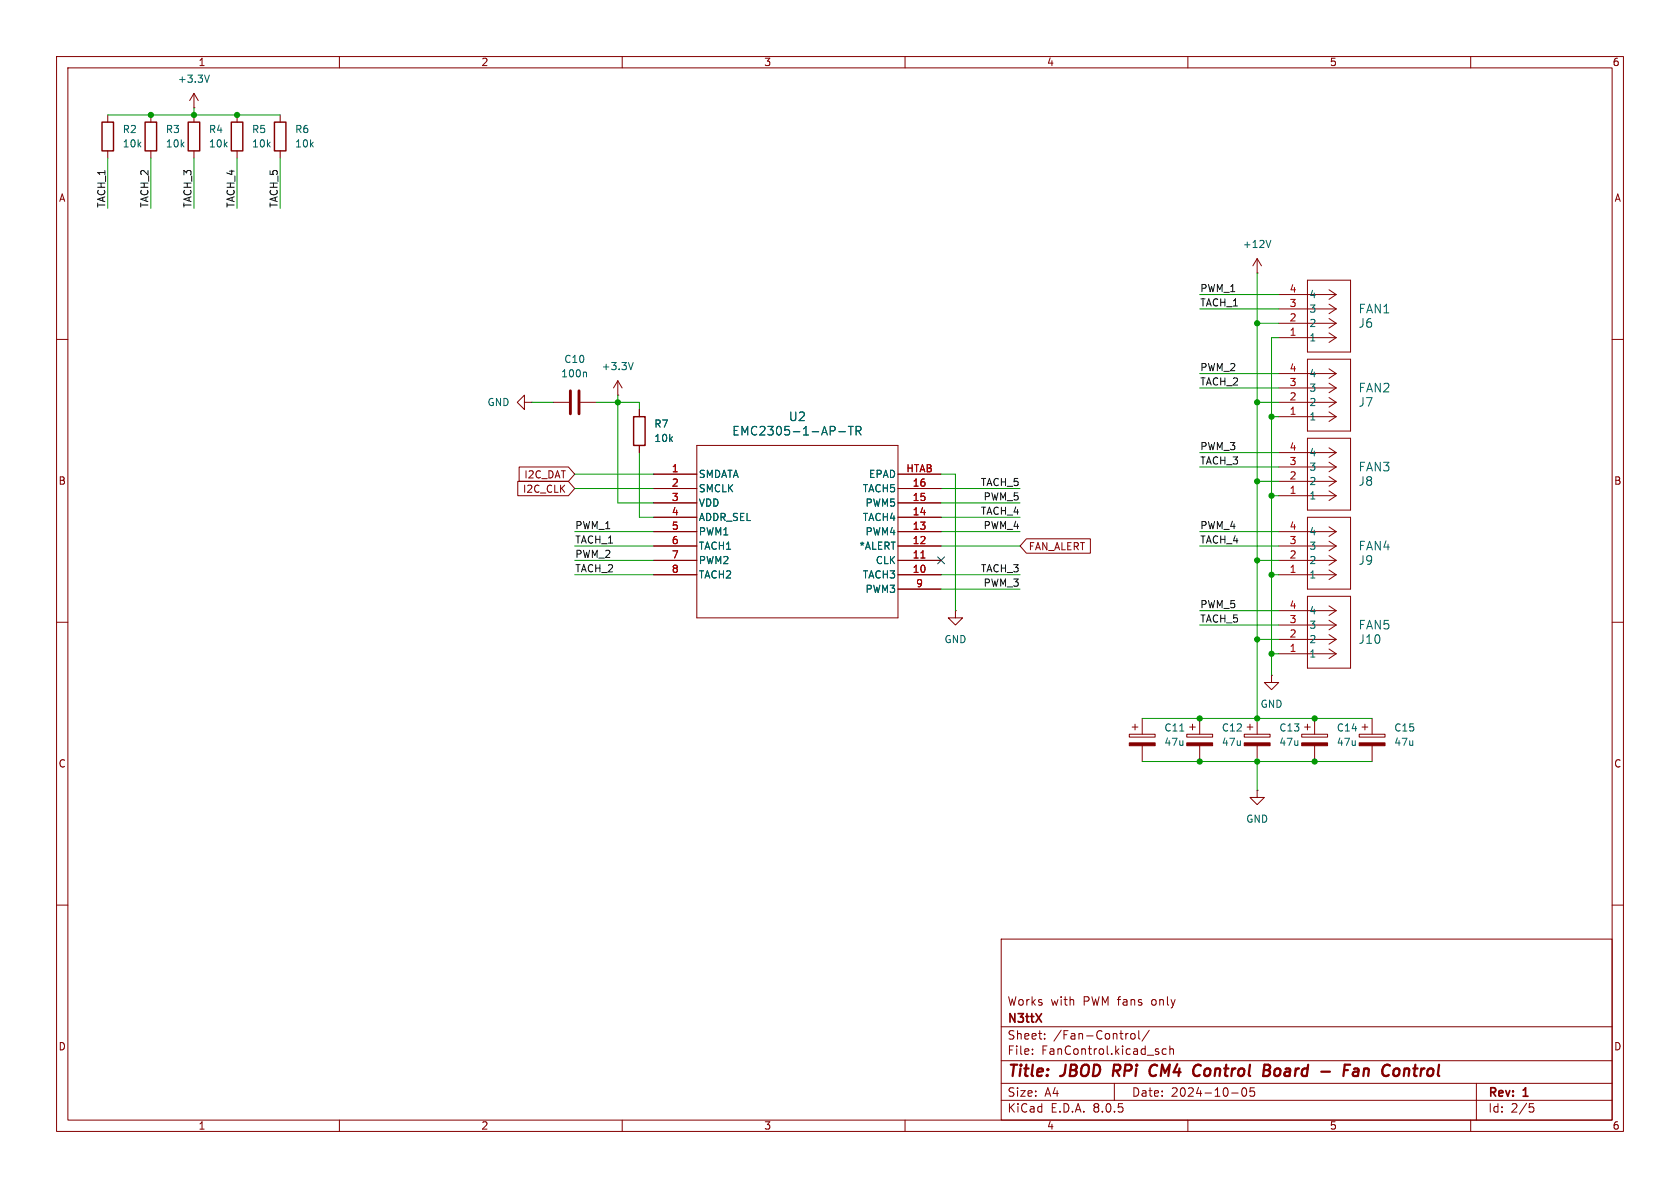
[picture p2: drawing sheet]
<svg xmlns="http://www.w3.org/2000/svg" width="297mm" height="210mm" viewBox="0 0 297 210" stroke-linecap="round" stroke-linejoin="round" font-family="sans-serif">
<g fill="none" stroke="#840000" stroke-width=".18">
<path d="M10 10h277v190h-277zM12 12h273v186h-273zM34.3 19.1h.1M34.3 16.5v2.6M34.3 16.5l-.8 1.3M34.3 16.5l.8 1.3M60 10v2M110 10v2M160 10v2M210 10v2M260 10v2M19 20.3v1.3"/>
<path d="M19 26.7v1.2M26.7 20.3v1.3M26.7 26.7v1.2M34.3 20.3v1.3M34.3 26.7v1.2M41.9 20.3v1.3M41.9 26.7v1.2M49.5 20.3v1.3M49.5 26.7v1.2M10 60h2M222.2 48.3h.1M222.2 45.7l-.7 1.3"/>
<path d="M222.2 45.7v2.6M222.2 45.7l.8 1.3M226.1 52.1h10.1M226.1 54.6h10.1M226.1 57.2h10.1M226.1 59.7h10.1M231.1 49.5h7.7v12.7h-7.7zM234.9 51.2l1.3 .9M234.9 53.8l1.3 .8M234.9 56.3l1.3 .9M234.9 58.8l1.3 .9M236.2 52.1l-1.3 .8"/>
<path d="M236.2 54.6l-1.3 .9M236.2 57.2l-1.3 .8M236.2 59.7l-1.3 .8M285 60h2M92.7 71.1v-1.2l-1.3 1.2 1.3 1.3v-1.3h1.3M94 71.1h.1M97.8 71.1h2.8M102.6 71.1h2.8M109.2 69.9h.1M109.2 67.3l-.7 1.3M109.2 67.3v2.6M109.2 67.3l.8 1.3"/>
<path d="M113 72.4v1.3M113 78.7v1.3M123.2 78.7h35.5v30.5h-35.5zM226.1 66h10.1M226.1 68.6h10.1M226.1 71.1h10.1M226.1 73.7h10.1M231.1 63.5h7.7v12.7h-7.7zM231.1 77.5h7.7v12.7h-7.7zM234.9 65.2l1.3 .8M234.9 67.7l1.3 .9M234.9 70.3l1.3 .8"/>
<path d="M234.9 72.8l1.3 .9M234.9 79.2l1.3 .8M236.2 66l-1.3 .9M236.2 68.6l-1.3 .8M236.2 71.1l-1.3 .9M236.2 73.7l-1.3 .8M91.5 85.1h9l1.1 1.3-1.1 1.2h-9zM91.8 82.5h8.7l1.1 1.3-1.1 1.3h-8.7zM115.6 83.8h7.6M115.6 99.1h7.6M115.6 96.5h7.6M115.6 94h7.6"/>
<path d="M115.6 91.4h7.6M115.6 88.9h7.6M115.6 86.4h7.6M158.7 83.8h7.7M158.7 99.1h7.7M158.7 96.5h7.7M158.7 94h7.7M158.7 91.4h7.7M158.7 88.9h7.7M158.7 86.4h7.7M181.5 95.2h11.3v2.6h-11.3l-1.2-1.3zM226.1 99.1h10.1"/>
<path d="M226.1 96.5h10.1M226.1 94h10.1M226.1 80h10.1M226.1 82.6h10.1M226.1 85.1h10.1M226.1 87.6h10.1M231.1 91.4h7.7v12.7h-7.7zM234.9 93.1l1.3 .9M234.9 95.7l1.3 .8M234.9 98.2l1.3 .9M234.9 81.7l1.3 .9M234.9 84.2l1.3 .9"/>
<path d="M234.9 86.8l1.3 .8M236.2 94l-1.3 .8M236.2 96.5l-1.3 .9M236.2 99.1l-1.3 .8M236.2 80l-1.3 .9M236.2 82.6l-1.3 .8M236.2 85.1l-1.3 .8M236.2 87.6l-1.3 .9M10 110h2M115.6 101.6h7.6M158.7 101.6h7.7M158.7 104.1h7.7"/>
<path d="M168.9 108v1.2h1.3l-1.3 1.3-1.3-1.3h1.3M168.9 108h.1M224.8 119.4v1.3h1.3l-1.3 1.2-1.3-1.2h1.3M224.8 119.4h.1M226.1 101.6h10.1M226.1 108h10.1M226.1 110.5h10.1M226.1 113h10.1M226.1 115.6h10.1M231.1 105.4h7.7v12.7h-7.7zM234.9 100.8l1.3 .8M234.9 107.1l1.3 .9"/>
<path d="M234.9 109.6l1.3 .9M234.9 112.2l1.3 .8M234.9 114.7l1.3 .9M236.2 101.6l-1.3 .8M236.2 108l-1.3 .8M236.2 110.5l-1.3 .8M236.2 113l-1.3 .9M236.2 115.6l-1.3 .8M285 110h2M199.6 129.8h4.6v.5h-4.6zM200.2 128.5h1M200.7 128v1"/>
<path d="M201.9 127v2.8M201.9 131.8v2.8M209.8 129.8h4.6v.5h-4.6zM210.3 128.5h1M210.8 128v1M212.1 127v2.8M212.1 131.8v2.8M220 129.8h4.5v.5h-4.5zM220.5 128.5h1M221 128v1M222.2 139.7v1.3h1.3l-1.3 1.2-1.2-1.2h1.2M222.2 139.7h.1"/>
<path d="M222.2 127v2.8M222.2 131.8v2.8M230.1 129.8h4.6v.5h-4.6zM230.6 128.5h1M231.1 128v1M232.4 127v2.8M232.4 131.8v2.8M240.3 129.8h4.6v.5h-4.6zM240.8 128.5h1M241.3 128v1M242.6 127v2.8M242.6 131.8v2.8"/>
<path d="M10 160h2M285 160h2M177 166h108v32h-108zM60 198v2M110 198v2M160 198v2M177 194.5h108M177 191.5h108M177 187.5h108M177 181.5h108M182.5 186.3v.1M182.5 185.5v.1"/>
<path d="M184.7 183.6v.1M184.7 182.8v.1M197 191.5v3M199.5 182.7l-.3 .1M200 182.8l.2-.1 .4 .1 .1 .6-.2 .2-.3 .1-.2-.1zM201.3 182.2v1.3l.2 .2M203.2 182.1l-1.3 2M204.8 186v.3M206.2 185.5l-.5-.1-.2 .3v.4l.1 .2h.6M206.8 185.5l.2-.1 .4 .1 .1 .9M206.8 184.9v1.5M210 198v2"/>
<path d="M217.7 193.2h1.2M219.7 192.4l.2-.1a.81 .81 0 0 1 .6 .6 .81 .81 0 0 1-.3 .8l-.2 .1a.81 .81 0 0 1-.3-1.4zM221.7 192.3h-.7v.7l.2-.1h.5l.1 .3-.1 .5-.2 .1-.5-.1M260 198v2M261 191.5v6.5M270.4 195.1h.7M270.5 195.7h.4l.3 .3-.2 .5-.5 .1"/>
</g>
<g fill="none" stroke="#840000" stroke-width=".4">
<path d="M197 188.2l-.3 2M203.3 189.9a.68 .68 0 0 0 1 .2M204.2 188.2a.78 .78 0 0 0-.8 .5M211.7 188.2l.6 .2M212.1 190l-.4 .2M224.5 189.4v.4M224.5 188.4v.4l-.1 .2M226 188.9a.62 .62 0 0 0-.7 .4v.7l.3 .2h.3M238.7 188.2h-1l-.2 2M239.4 189l.2-.1 .5 .1v1.2M240.1 190.1l-.7 .1M240.2 189.4h-.7"/>
<path d="M241.2 188.9l-.2 1.3M241.8 188.9l-.6 .2M248.3 189.1a.49 .49 0 0 1 .8 .1l-.1 1"/>
</g>
<path d="M18 21.6h2.1v5.1h-2.1zM25.7 21.6h2v5.1h-2zM33.3 21.6h2v5.1h-2zM40.9 21.6h2v5.1h-2zM48.5 21.6h2v5.1h-2zM112 73.7h2v5h-2z" fill="none" stroke="#840000" stroke-width=".25"/>
<path d="M37 13.3l-.4 1.2M224.7 42.5l-.5 1.3M103.5 65.8l.2 .2v.6M111.9 64.1l-.4 1.2M148.3 76.3h1.2M150 75.4h.8M150.4 75.4v1.5M151.3 76.2l.8-.1 .1-.2-.1-.4-.2-.1h-.6v1.5M151.7 76.2l.5 .7M208.6 129.2h.7" fill="none" stroke="#006464" stroke-width=".18"/>
<path d="M162.8 98.6h.7" fill="none" stroke="#a90000" stroke-width=".18"/>
<g fill="#840000" stroke="#840000" stroke-width=".18">
<path d="M199.6 131.3h4.6v.5h-4.6z"/>
<path d="M230.1 131.3h4.6v.5h-4.6z"/>
<path d="M240.3 131.3h4.6v.5h-4.6z"/>
<path d="M220 131.3h4.5v.5h-4.5z"/>
<path d="M209.8 131.3h4.6v.5h-4.6z"/>
</g>
<path d="M100.8 69.1v4.1M102.4 69.1v4.1" fill="none" stroke="#840000" stroke-width=".51"/>
<g fill="none" stroke="#009600" stroke-width=".18">
<path d="M34.3 19.1v1.2M19 20.3h30.5M19 27.9v8.9M26.7 27.9v8.9M34.3 27.9v8.9M41.9 27.9v8.9M49.5 27.9v8.9M212.1 52.1h14M212.1 54.6h14M222.2 48.3v78.7M222.2 57.2h3.9M226.1 59.7h-1.3v59.7"/>
<path d="M94 71.1h3.8M105.4 71.1h7.6v1.3M109.2 69.9v19h6.4M212.1 68.6h14M212.1 66h14M222.2 71.1h3.9M224.8 73.7h1.3M101.6 94h14M101.6 96.5h14M101.6 99.1h14M101.6 83.8h14M101.6 86.4h14"/>
<path d="M113 80v11.4h2.6M166.4 94h13.9M166.4 88.9h13.9M166.4 96.5h13.9M166.4 83.8h2.5v24.2M166.4 91.4h13.9M166.4 86.4h13.9M212.1 94h14M212.1 82.6h14M212.1 80h14M212.1 96.5h14M222.2 85.1h3.9"/>
<path d="M222.2 99.1h3.9M224.8 87.6h1.3M101.6 101.6h14M166.4 101.6h13.9M166.4 104.1h13.9M212.1 108h14M212.1 110.5h14M222.2 113h3.9M224.8 101.6h1.3M224.8 115.6h1.3M201.9 134.6h40.7M201.9 127h40.7"/>
<path d="M222.2 134.6v5.1"/>
</g>
<path d="M165.8 98.5l1.2 1.2M167 98.5l-1.2 1.2" fill="none" stroke="#000084" stroke-width=".18"/>
<g fill="#009600" stroke="#009600" stroke-width=".18">
<circle cx="232.4" cy="134.6" r=".46"/>
<circle cx="224.8" cy="115.6" r=".46"/>
<circle cx="222.2" cy="127" r=".46"/>
<circle cx="212.1" cy="134.6" r=".46"/>
<circle cx="222.2" cy="134.6" r=".46"/>
<circle cx="232.4" cy="127" r=".46"/>
<circle cx="212.1" cy="127" r=".46"/>
<circle cx="222.2" cy="71.1" r=".46"/>
<circle cx="222.2" cy="85.1" r=".46"/>
<circle cx="222.2" cy="57.2" r=".46"/>
<circle cx="222.2" cy="113" r=".46"/>
<circle cx="26.7" cy="20.3" r=".46"/>
<circle cx="109.2" cy="71.1" r=".46"/>
<circle cx="34.3" cy="20.3" r=".46"/>
<circle cx="41.9" cy="20.3" r=".46"/>
<circle cx="224.8" cy="101.6" r=".46"/>
<circle cx="224.8" cy="87.6" r=".46"/>
<circle cx="224.8" cy="73.7" r=".46"/>
<circle cx="222.2" cy="99.1" r=".46"/>
</g>
<g font-size="2.8" fill="#840000">
<text x="178" y="190.9">Title:</text>
<text x="187.7" y="190.9">JBOD</text>
<text x="197.6" y="190.9">RPi</text>
<text x="204.9" y="190.9">CM4</text>
<text x="213.4" y="190.9">Control</text>
<text x="226.6" y="190.9">Board</text>
<text x="237.6" y="190.9">-</text>
<text x="242.4" y="190.9">Fan</text>
<text x="250" y="190.9">Control</text>
</g>
<g font-size="2.1" fill="#006464">
<text x="240.1" y="58.1">J6</text>
<text x="240.1" y="55.6">FAN1</text>
<text x="240.1" y="69.6">FAN2</text>
<text x="129.4" y="77.2">EMC2305-1-AP-TR</text>
<text x="139.4" y="74.7">U2</text>
<text x="240.1" y="72.1">J7</text>
<text x="240.1" y="83.5">FAN3</text>
<text x="240.1" y="86.1">J8</text>
<text x="240.1" y="100.1">J9</text>
<text x="240.1" y="97.5">FAN4</text>
<text x="240.1" y="111.5">FAN5</text>
<text x="240.1" y="114">J10</text>
</g>
<g font-size="2.1" fill="#840000">
<text x="178" y="178">Works</text>
<text x="185.7" y="178">with</text>
<text x="191.5" y="178">PWM fans</text>
<text x="203.8" y="178">only</text>
<text x="178" y="184">Sheet:</text>
<text x="178" y="181.2">N3ttX</text>
<text x="186.2" y="184">/Fan-Control/</text>
<text x="178" y="186.7">File:</text>
<text x="184.1" y="186.7">FanControl.kicad_sch</text>
<text x="178" y="196.9">KiCad</text>
<text x="178" y="194.1">Size:</text>
<text x="184.7" y="194.1">A4</text>
<text x="185.7" y="196.9">E.D.A.</text>
<text x="193.3" y="196.9">8.0.5</text>
<text x="200" y="194.1">Date:</text>
<text x="207" y="194.1">2024-10-05</text>
<text x="263" y="194.3">Rev:</text>
<text x="263" y="196.9">Id:</text>
<text x="267.1" y="196.9">2/5</text>
<text x="269.4" y="194.3">1</text>
</g>
<g font-size="1.8" fill="#840000">
<text x="35" y="11.9">1</text>
<text x="85" y="11.9">2</text>
<text x="135" y="11.9">3</text>
<text x="185" y="11.9">4</text>
<text x="235" y="11.9">5</text>
<text x="285" y="11.9">6</text>
<text x="10.3" y="35.9">A</text>
<text x="285.3" y="35.9">A</text>
<text x="10.3" y="85.9">B</text>
<text x="92.3" y="87.3">I2C_CLK</text>
<text x="92.6" y="84.8">I2C_DAT</text>
<text x="285.3" y="85.9">B</text>
<text x="181.8" y="97.5">FAN_ALERT</text>
<text x="10.3" y="135.9">C</text>
<text x="285.3" y="135.9">C</text>
<text x="10.3" y="185.9">D</text>
<text x="285.3" y="185.9">D</text>
<text x="35" y="199.9">1</text>
<text x="85" y="199.9">2</text>
<text x="135" y="199.9">3</text>
<text x="185" y="199.9">4</text>
<text x="235" y="199.9">5</text>
<text x="285" y="199.9">6</text>
</g>
<g font-size="1.8" fill="#006464">
<text x="31.3" y="14.8">+3.3V</text>
<text x="21.6" y="23.7">R2</text>
<text x="29.2" y="23.7">R3</text>
<text x="36.8" y="23.7">R4</text>
<text x="44.5" y="23.7">R5</text>
<text x="52.1" y="23.7">R6</text>
<text x="21.6" y="26.3">10k</text>
<text x="29.2" y="26.3">10k</text>
<text x="36.8" y="26.3">10k</text>
<text x="44.5" y="26.3">10k</text>
<text x="52.1" y="26.3">10k</text>
<text x="219.6" y="44">+12V</text>
<text x="231.4" y="52.9">4</text>
<text x="231.4" y="58">2</text>
<text x="231.4" y="55.5">3</text>
<text x="99.7" y="64.4">C10</text>
<text x="106.3" y="65.6">+3.3V</text>
<text x="231.4" y="60.6">1</text>
<text x="86.1" y="72">GND</text>
<text x="99.1" y="66.9">100n</text>
<text x="231.4" y="72">2</text>
<text x="231.4" y="69.4">3</text>
<text x="231.4" y="66.9">4</text>
<text x="115.6" y="75.8">R7</text>
<text x="231.4" y="74.5">1</text>
<text x="115.6" y="78.3">10k</text>
<text x="231.4" y="83.4">3</text>
<text x="231.4" y="80.9">4</text>
<text x="123.4" y="84.7">SMDATA</text>
<text x="123.4" y="87.2">SMCLK</text>
<text x="123.4" y="89.8">VDD</text>
<text x="152.4" y="87.2">TACH5</text>
<text x="152.9" y="89.8">PWM5</text>
<text x="153.5" y="84.7">EPAD</text>
<text x="231.4" y="88.5">1</text>
<text x="231.4" y="86">2</text>
<text x="123.4" y="92.3">ADDR_SEL</text>
<text x="123.4" y="94.8">PWM1</text>
<text x="152.4" y="92.3">TACH4</text>
<text x="152.9" y="94.8">PWM4</text>
<text x="231.4" y="94.8">4</text>
<text x="123.4" y="97.4">TACH1</text>
<text x="123.4" y="99.9">PWM2</text>
<text x="151.8" y="97.4">*ALERT</text>
<text x="154.7" y="99.9">CLK</text>
<text x="231.4" y="99.9">2</text>
<text x="231.4" y="97.4">3</text>
<text x="123.4" y="102.5">TACH2</text>
<text x="152.4" y="102.5">TACH3</text>
<text x="152.9" y="105">PWM3</text>
<text x="231.4" y="102.5">1</text>
<text x="166.9" y="113.9">GND</text>
<text x="231.4" y="113.9">2</text>
<text x="231.4" y="111.4">3</text>
<text x="231.4" y="108.8">4</text>
<text x="231.4" y="116.4">1</text>
<text x="222.8" y="125.3">GND</text>
<text x="205.7" y="129.5">C11</text>
<text x="215.9" y="129.5">C12</text>
<text x="226.1" y="129.5">C13</text>
<text x="236.2" y="129.5">C14</text>
<text x="246.4" y="129.5">C15</text>
<text x="205.7" y="132.1">47u</text>
<text x="215.9" y="132.1">47u</text>
<text x="226.1" y="132.1">47u</text>
<text x="236.2" y="132.1">47u</text>
<text x="246.4" y="132.1">47u</text>
<text x="220.2" y="145.6">GND</text>
</g>
<g font-size="1.8" fill="#0f0f0f">
<text x="18.7" y="36.8" transform="rotate(-90 18.7 36.8)">TACH_1</text>
<text x="26.3" y="36.8" transform="rotate(-90 26.3 36.8)">TACH_2</text>
<text x="33.9" y="36.8" transform="rotate(-90 33.9 36.8)">TACH_3</text>
<text x="41.6" y="36.8" transform="rotate(-90 41.6 36.8)">TACH_4</text>
<text x="49.2" y="36.8" transform="rotate(-90 49.2 36.8)">TACH_5</text>
<text x="212.1" y="51.7">PWM_1</text>
<text x="212.1" y="54.3">TACH_1</text>
<text x="212.1" y="65.7">PWM_2</text>
<text x="212.1" y="68.2">TACH_2</text>
<text x="212.1" y="82.2">TACH_3</text>
<text x="212.1" y="79.7">PWM_3</text>
<text x="173.3" y="86">TACH_5</text>
<text x="173.8" y="88.6">PWM_5</text>
<text x="101.6" y="93.6">PWM_1</text>
<text x="173.3" y="91.1">TACH_4</text>
<text x="173.8" y="93.6">PWM_4</text>
<text x="212.1" y="93.6">PWM_4</text>
<text x="101.6" y="96.2">TACH_1</text>
<text x="101.6" y="98.7">PWM_2</text>
<text x="101.6" y="101.3">TACH_2</text>
<text x="173.3" y="101.3">TACH_3</text>
<text x="212.1" y="96.2">TACH_4</text>
<text x="173.8" y="103.8">PWM_3</text>
<text x="212.1" y="107.6">PWM_5</text>
<text x="212.1" y="110.1">TACH_5</text>
</g>
<g font-size="1.8" fill="#a90000">
<text x="227.9" y="51.8">4</text>
<text x="227.9" y="59.4">1</text>
<text x="227.9" y="56.9">2</text>
<text x="227.9" y="54.4">3</text>
<text x="227.9" y="65.8">4</text>
<text x="227.9" y="70.9">2</text>
<text x="227.9" y="68.3">3</text>
<text x="227.9" y="73.4">1</text>
<text x="118.7" y="83.6">1</text>
<text x="160.1" y="83.6">HTAB</text>
<text x="227.9" y="82.3">3</text>
<text x="227.9" y="79.8">4</text>
<text x="118.7" y="86.1">2</text>
<text x="118.7" y="88.6">3</text>
<text x="161.2" y="88.6">15</text>
<text x="161.2" y="86.1">16</text>
<text x="227.9" y="87.4">1</text>
<text x="227.9" y="84.8">2</text>
<text x="118.7" y="91.2">4</text>
<text x="118.7" y="93.7">5</text>
<text x="161.2" y="93.7">13</text>
<text x="161.2" y="91.2">14</text>
<text x="227.9" y="93.7">4</text>
<text x="118.7" y="96.3">6</text>
<text x="118.7" y="98.8">7</text>
<text x="118.7" y="101.3">8</text>
<text x="161.2" y="101.3">10</text>
<text x="161.2" y="98.8">11</text>
<text x="161.2" y="96.3">12</text>
<text x="227.9" y="101.3">1</text>
<text x="227.9" y="98.8">2</text>
<text x="227.9" y="96.3">3</text>
<text x="161.9" y="103.9">9</text>
<text x="227.9" y="107.7">4</text>
<text x="227.9" y="112.8">2</text>
<text x="227.9" y="110.2">3</text>
<text x="227.9" y="115.3">1</text>
</g>
</svg>
